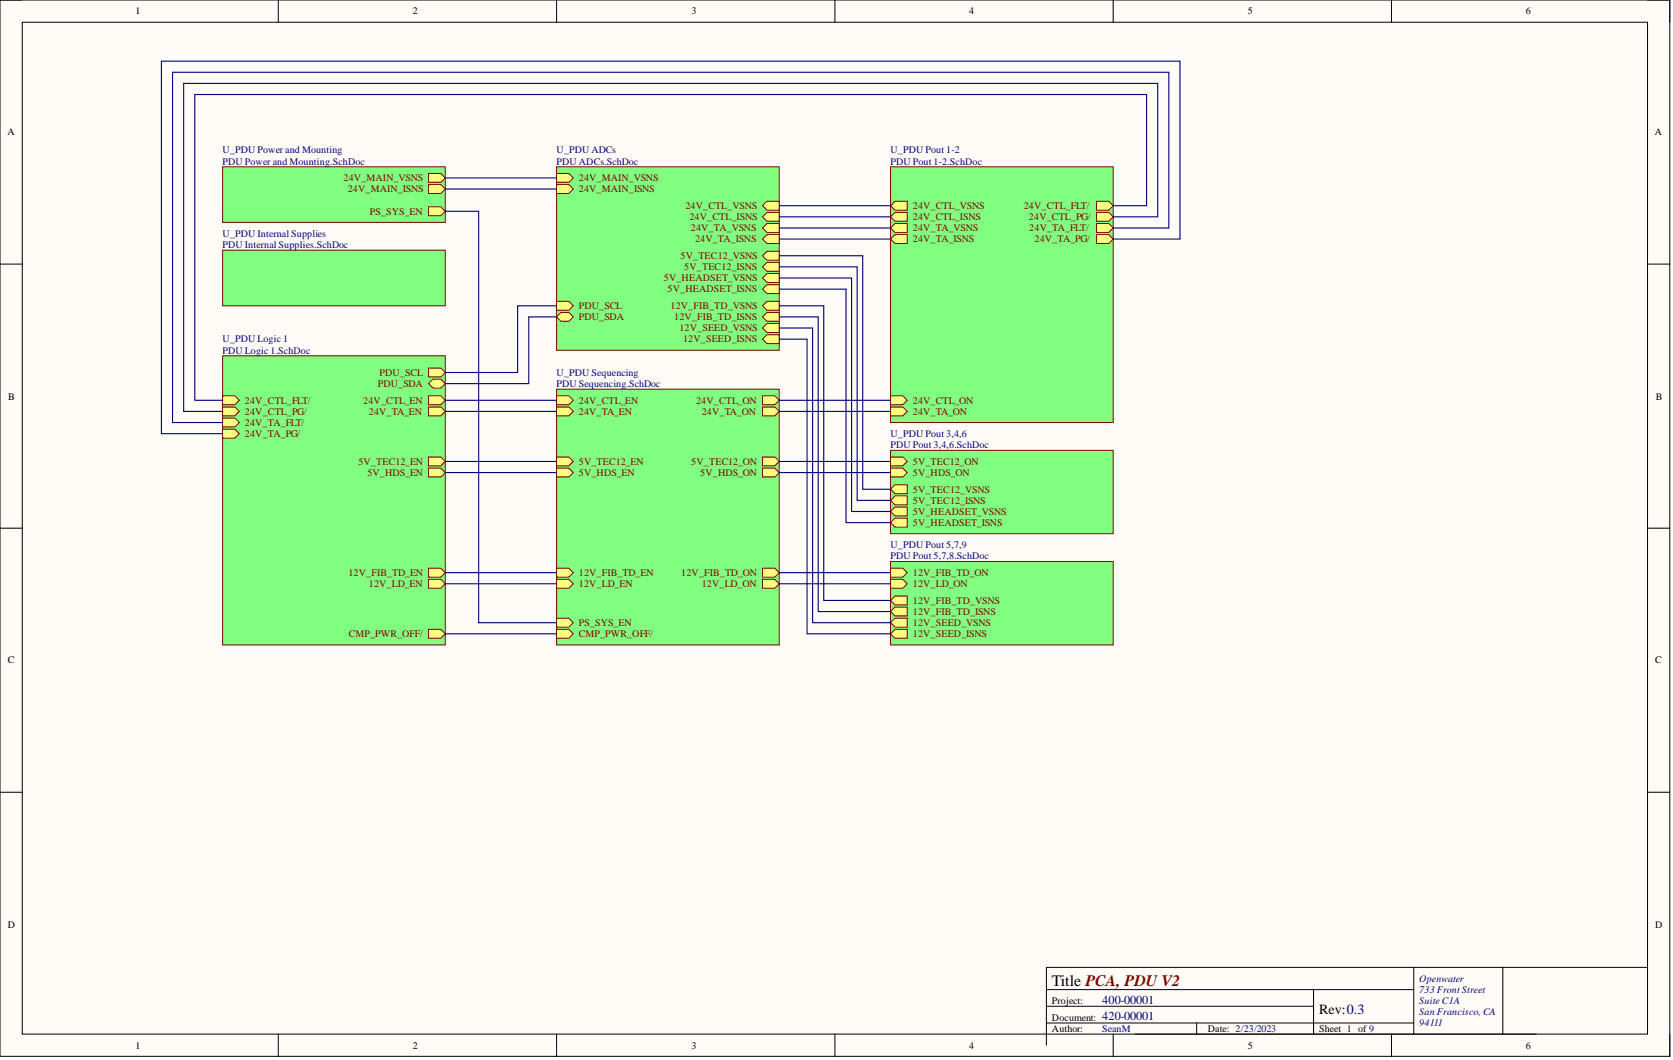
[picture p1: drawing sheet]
<svg xmlns="http://www.w3.org/2000/svg" width="381mm" height="241mm" viewBox="0 0 381 241" stroke-linecap="round" stroke-linejoin="round" font-family="sans-serif">
<path d="M0 0h380.3v240.5h-380.3z" fill-rule="evenodd" fill="#fffcf8"/>
<path d="M0 0h380.3v240.5h-380.3z" fill="none" stroke="#000" stroke-width=".23"/>
<path d="M5.1 5.1h370.1v230.3h-370.1z" fill-rule="evenodd" fill="#fffcf8"/>
<g fill="none" stroke="#000" stroke-width=".23">
<path d="M0 0h5.1M5.1 5.1h370.1v230.3h-370.1zM63.4 0v5.1M126.8 0v5.1M190.1 0v5.1M253.5 0v5.1M316.9 0v5.1M375.2 0h5.1v5.1M0 60.1h5.1M375.2 60.1h5.1M0 120.2h5.1M375.2 120.2h5.1"/>
<path d="M0 180.3h5.1M375.2 180.3h5.1M63.4 235.4v5.1M126.8 235.4v5.1M190.1 235.4v5.1M238.3 225.3h83.7M238.3 232.9h83.7M238.3 229.1h60.8M253.5 235.4v5.1M258.6 235.4h91.2M272.5 232.9v2.5M299.1 225.3v10.1"/>
<path d="M316.9 235.4v5.1M322 220.2v15.2M342.2 220.2v15.2M375.2 220.2h-136.9v17.7M380.3 235.4v5.1"/>
</g>
<path d="M50.7 38h50.7v12.6h-50.7z" fill-rule="evenodd" fill="#80ff80"/>
<path d="M50.7 38h50.7v12.6h-50.7z" fill="none" stroke="#800000" stroke-width=".23"/>
<path d="M97.6 39.5h2.8l1 1-1 1h-2.8z" fill-rule="evenodd" fill="#ffff80"/>
<path d="M97.6 39.5h2.8l1 1-1 1h-2.8z" fill="none" stroke="#800000" stroke-width=".23"/>
<path d="M97.6 42h2.8l1 1-1 1h-2.8z" fill-rule="evenodd" fill="#ffff80"/>
<path d="M97.6 42h2.8l1 1-1 1h-2.8z" fill="none" stroke="#800000" stroke-width=".23"/>
<path d="M97.6 47.1h2.8l1 1-1 1h-2.8z" fill-rule="evenodd" fill="#ffff80"/>
<path d="M97.6 47.1h2.8l1 1-1 1h-2.8z" fill="none" stroke="#800000" stroke-width=".23"/>
<path d="M50.7 57h50.7v12.6h-50.7z" fill-rule="evenodd" fill="#80ff80"/>
<path d="M50.7 57h50.7v12.6h-50.7z" fill="none" stroke="#800000" stroke-width=".23"/>
<path d="M50.7 81h50.7v65.8h-50.7z" fill-rule="evenodd" fill="#80ff80"/>
<path d="M50.7 81h50.7v65.8h-50.7z" fill="none" stroke="#800000" stroke-width=".23"/>
<path d="M97.6 90.1h2.8l1 1-1 1h-2.8z" fill-rule="evenodd" fill="#ffff80"/>
<path d="M97.6 90.1h2.8l1 1-1 1h-2.8z" fill="none" stroke="#800000" stroke-width=".23"/>
<path d="M97.6 92.6h2.8l1 1.1-1 1h-2.8z" fill-rule="evenodd" fill="#ffff80"/>
<path d="M97.6 92.6h2.8l1 1.1-1 1h-2.8z" fill="none" stroke="#800000" stroke-width=".23"/>
<path d="M50.7 90.1h2.8l1 1-1 1h-2.8z" fill-rule="evenodd" fill="#ffff80"/>
<path d="M50.7 90.1h2.8l1 1-1 1h-2.8z" fill="none" stroke="#800000" stroke-width=".23"/>
<path d="M50.7 92.6h2.8l1 1.1-1 1h-2.8z" fill-rule="evenodd" fill="#ffff80"/>
<path d="M50.7 92.6h2.8l1 1.1-1 1h-2.8z" fill="none" stroke="#800000" stroke-width=".23"/>
<path d="M50.7 95.2h2.8l1 1-1 1h-2.8z" fill-rule="evenodd" fill="#ffff80"/>
<path d="M50.7 95.2h2.8l1 1-1 1h-2.8z" fill="none" stroke="#800000" stroke-width=".23"/>
<path d="M50.7 97.7h2.8l1 1-1 1h-2.8z" fill-rule="evenodd" fill="#ffff80"/>
<path d="M50.7 97.7h2.8l1 1-1 1h-2.8z" fill="none" stroke="#800000" stroke-width=".23"/>
<path d="M97.6 104h2.8l1 1-1 1.1h-2.8z" fill-rule="evenodd" fill="#ffff80"/>
<path d="M97.6 104h2.8l1 1-1 1.1h-2.8z" fill="none" stroke="#800000" stroke-width=".23"/>
<path d="M97.6 129.3h2.8l1 1.1-1 1h-2.8z" fill-rule="evenodd" fill="#ffff80"/>
<path d="M97.6 129.3h2.8l1 1.1-1 1h-2.8z" fill="none" stroke="#800000" stroke-width=".23"/>
<path d="M97.6 106.6h2.8l1 1-1 1h-2.8z" fill-rule="evenodd" fill="#ffff80"/>
<path d="M97.6 106.6h2.8l1 1-1 1h-2.8z" fill="none" stroke="#800000" stroke-width=".23"/>
<path d="M97.6 131.9h2.8l1 1-1 1h-2.8z" fill-rule="evenodd" fill="#ffff80"/>
<path d="M97.6 131.9h2.8l1 1-1 1h-2.8z" fill="none" stroke="#800000" stroke-width=".23"/>
<path d="M97.6 143.3h2.8l1 1-1 1h-2.8z" fill-rule="evenodd" fill="#ffff80"/>
<path d="M97.6 143.3h2.8l1 1-1 1h-2.8z" fill="none" stroke="#800000" stroke-width=".23"/>
<path d="M97.6 83.8h2.8l1 1-1 1h-2.8z" fill-rule="evenodd" fill="#ffff80"/>
<path d="M97.6 83.8h2.8l1 1-1 1h-2.8z" fill="none" stroke="#800000" stroke-width=".23"/>
<path d="M97.6 87.3l1-1h1.8l1 1-1 1h-1.8z" fill-rule="evenodd" fill="#ffff80"/>
<path d="M97.6 87.3l1-1h1.8l1 1-1 1h-1.8z" fill="none" stroke="#800000" stroke-width=".23"/>
<path d="M126.8 38h50.7v41.7h-50.7z" fill-rule="evenodd" fill="#80ff80"/>
<path d="M126.8 38h50.7v41.7h-50.7z" fill="none" stroke="#800000" stroke-width=".23"/>
<path d="M126.8 68.6h2.7l1.1 1-1.1 1h-2.7z" fill-rule="evenodd" fill="#ffff80"/>
<path d="M126.8 68.6h2.7l1.1 1-1.1 1h-2.7z" fill="none" stroke="#800000" stroke-width=".23"/>
<path d="M126.8 72.1l1-1h1.7l1.1 1-1.1 1.1h-1.7z" fill-rule="evenodd" fill="#ffff80"/>
<path d="M126.8 72.1l1-1h1.7l1.1 1-1.1 1.1h-1.7z" fill="none" stroke="#800000" stroke-width=".23"/>
<path d="M126.8 39.5h2.7l1.1 1-1.1 1h-2.7z" fill-rule="evenodd" fill="#ffff80"/>
<path d="M126.8 39.5h2.7l1.1 1-1.1 1h-2.7z" fill="none" stroke="#800000" stroke-width=".23"/>
<path d="M126.8 42h2.7l1.1 1-1.1 1h-2.7z" fill-rule="evenodd" fill="#ffff80"/>
<path d="M126.8 42h2.7l1.1 1-1.1 1h-2.7z" fill="none" stroke="#800000" stroke-width=".23"/>
<path d="M173.7 60.8l1-1.1h2.8v2.1h-2.8z" fill-rule="evenodd" fill="#ffff80"/>
<path d="M173.7 60.8l1-1.1h2.8v2.1h-2.8z" fill="none" stroke="#800000" stroke-width=".23"/>
<path d="M173.7 58.2l1-1h2.8v2h-2.8z" fill-rule="evenodd" fill="#ffff80"/>
<path d="M173.7 58.2l1-1h2.8v2h-2.8z" fill="none" stroke="#800000" stroke-width=".23"/>
<path d="M173.7 65.8l1-1h2.8v2h-2.8z" fill-rule="evenodd" fill="#ffff80"/>
<path d="M173.7 65.8l1-1h2.8v2h-2.8z" fill="none" stroke="#800000" stroke-width=".23"/>
<path d="M173.7 63.3l1-1h2.8v2h-2.8z" fill-rule="evenodd" fill="#ffff80"/>
<path d="M173.7 63.3l1-1h2.8v2h-2.8z" fill="none" stroke="#800000" stroke-width=".23"/>
<path d="M173.7 46.8l1-1h2.8v2h-2.8z" fill-rule="evenodd" fill="#ffff80"/>
<path d="M173.7 46.8l1-1h2.8v2h-2.8z" fill="none" stroke="#800000" stroke-width=".23"/>
<path d="M173.7 49.4l1-1.1h2.8v2.1h-2.8z" fill-rule="evenodd" fill="#ffff80"/>
<path d="M173.7 49.4l1-1.1h2.8v2.1h-2.8z" fill="none" stroke="#800000" stroke-width=".23"/>
<path d="M173.7 51.9l1-1h2.8v2h-2.8z" fill-rule="evenodd" fill="#ffff80"/>
<path d="M173.7 51.9l1-1h2.8v2h-2.8z" fill="none" stroke="#800000" stroke-width=".23"/>
<path d="M173.7 54.4l1-1h2.8v2h-2.8z" fill-rule="evenodd" fill="#ffff80"/>
<path d="M173.7 54.4l1-1h2.8v2h-2.8z" fill="none" stroke="#800000" stroke-width=".23"/>
<path d="M173.7 77.2l1-1h2.8v2h-2.8z" fill-rule="evenodd" fill="#ffff80"/>
<path d="M173.7 77.2l1-1h2.8v2h-2.8z" fill="none" stroke="#800000" stroke-width=".23"/>
<path d="M173.7 74.7l1-1h2.8v2h-2.8z" fill-rule="evenodd" fill="#ffff80"/>
<path d="M173.7 74.7l1-1h2.8v2h-2.8z" fill="none" stroke="#800000" stroke-width=".23"/>
<path d="M173.7 72.1l1-1h2.8v2.1h-2.8z" fill-rule="evenodd" fill="#ffff80"/>
<path d="M173.7 72.1l1-1h2.8v2.1h-2.8z" fill="none" stroke="#800000" stroke-width=".23"/>
<path d="M173.7 69.6l1-1h2.8v2h-2.8z" fill-rule="evenodd" fill="#ffff80"/>
<path d="M173.7 69.6l1-1h2.8v2h-2.8z" fill="none" stroke="#800000" stroke-width=".23"/>
<path d="M126.8 88.6h50.7v58.2h-50.7z" fill-rule="evenodd" fill="#80ff80"/>
<path d="M126.8 88.6h50.7v58.2h-50.7z" fill="none" stroke="#800000" stroke-width=".23"/>
<path d="M173.7 90.1h2.7l1.1 1-1.1 1h-2.7z" fill-rule="evenodd" fill="#ffff80"/>
<path d="M173.7 90.1h2.7l1.1 1-1.1 1h-2.7z" fill="none" stroke="#800000" stroke-width=".23"/>
<path d="M173.7 92.6h2.7l1.1 1.1-1.1 1h-2.7z" fill-rule="evenodd" fill="#ffff80"/>
<path d="M173.7 92.6h2.7l1.1 1.1-1.1 1h-2.7z" fill="none" stroke="#800000" stroke-width=".23"/>
<path d="M173.7 104h2.7l1.1 1-1.1 1.1h-2.7z" fill-rule="evenodd" fill="#ffff80"/>
<path d="M173.7 104h2.7l1.1 1-1.1 1.1h-2.7z" fill="none" stroke="#800000" stroke-width=".23"/>
<path d="M173.7 129.3h2.7l1.1 1.1-1.1 1h-2.7z" fill-rule="evenodd" fill="#ffff80"/>
<path d="M173.7 129.3h2.7l1.1 1.1-1.1 1h-2.7z" fill="none" stroke="#800000" stroke-width=".23"/>
<path d="M173.7 131.9h2.7l1.1 1-1.1 1h-2.7z" fill-rule="evenodd" fill="#ffff80"/>
<path d="M173.7 131.9h2.7l1.1 1-1.1 1h-2.7z" fill="none" stroke="#800000" stroke-width=".23"/>
<path d="M126.8 140.7h2.7l1.1 1-1.1 1.1h-2.7z" fill-rule="evenodd" fill="#ffff80"/>
<path d="M126.8 140.7h2.7l1.1 1-1.1 1.1h-2.7z" fill="none" stroke="#800000" stroke-width=".23"/>
<path d="M126.8 143.3h2.7l1.1 1-1.1 1h-2.7z" fill-rule="evenodd" fill="#ffff80"/>
<path d="M126.8 143.3h2.7l1.1 1-1.1 1h-2.7z" fill="none" stroke="#800000" stroke-width=".23"/>
<path d="M126.8 90.1h2.7l1.1 1-1.1 1h-2.7z" fill-rule="evenodd" fill="#ffff80"/>
<path d="M126.8 90.1h2.7l1.1 1-1.1 1h-2.7z" fill="none" stroke="#800000" stroke-width=".23"/>
<path d="M126.8 92.6h2.7l1.1 1.1-1.1 1h-2.7z" fill-rule="evenodd" fill="#ffff80"/>
<path d="M126.8 92.6h2.7l1.1 1.1-1.1 1h-2.7z" fill="none" stroke="#800000" stroke-width=".23"/>
<path d="M126.8 104h2.7l1.1 1-1.1 1.1h-2.7z" fill-rule="evenodd" fill="#ffff80"/>
<path d="M126.8 104h2.7l1.1 1-1.1 1.1h-2.7z" fill="none" stroke="#800000" stroke-width=".23"/>
<path d="M126.8 129.3h2.7l1.1 1.1-1.1 1h-2.7z" fill-rule="evenodd" fill="#ffff80"/>
<path d="M126.8 129.3h2.7l1.1 1.1-1.1 1h-2.7z" fill="none" stroke="#800000" stroke-width=".23"/>
<path d="M126.8 106.6h2.7l1.1 1-1.1 1h-2.7z" fill-rule="evenodd" fill="#ffff80"/>
<path d="M126.8 106.6h2.7l1.1 1-1.1 1h-2.7z" fill="none" stroke="#800000" stroke-width=".23"/>
<path d="M126.8 131.9h2.7l1.1 1-1.1 1h-2.7z" fill-rule="evenodd" fill="#ffff80"/>
<path d="M126.8 131.9h2.7l1.1 1-1.1 1h-2.7z" fill="none" stroke="#800000" stroke-width=".23"/>
<path d="M173.7 106.6h2.7l1.1 1-1.1 1h-2.7z" fill-rule="evenodd" fill="#ffff80"/>
<path d="M173.7 106.6h2.7l1.1 1-1.1 1h-2.7z" fill="none" stroke="#800000" stroke-width=".23"/>
<path d="M202.8 38h50.7v58.2h-50.7z" fill-rule="evenodd" fill="#80ff80"/>
<path d="M202.8 38h50.7v58.2h-50.7z" fill="none" stroke="#800000" stroke-width=".23"/>
<path d="M249.7 45.8h2.8l1 1-1 1h-2.8z" fill-rule="evenodd" fill="#ffff80"/>
<path d="M249.7 45.8h2.8l1 1-1 1h-2.8z" fill="none" stroke="#800000" stroke-width=".23"/>
<path d="M249.7 48.3h2.8l1 1.1-1 1h-2.8z" fill-rule="evenodd" fill="#ffff80"/>
<path d="M249.7 48.3h2.8l1 1.1-1 1h-2.8z" fill="none" stroke="#800000" stroke-width=".23"/>
<path d="M249.7 53.4h2.8l1 1-1 1h-2.8z" fill-rule="evenodd" fill="#ffff80"/>
<path d="M249.7 53.4h2.8l1 1-1 1h-2.8z" fill="none" stroke="#800000" stroke-width=".23"/>
<path d="M249.7 50.9h2.8l1 1-1 1h-2.8z" fill-rule="evenodd" fill="#ffff80"/>
<path d="M249.7 50.9h2.8l1 1-1 1h-2.8z" fill="none" stroke="#800000" stroke-width=".23"/>
<path d="M202.8 46.8l1-1h2.8v2h-2.8z" fill-rule="evenodd" fill="#ffff80"/>
<path d="M202.8 46.8l1-1h2.8v2h-2.8z" fill="none" stroke="#800000" stroke-width=".23"/>
<path d="M202.8 49.4l1-1.1h2.8v2.1h-2.8z" fill-rule="evenodd" fill="#ffff80"/>
<path d="M202.8 49.4l1-1.1h2.8v2.1h-2.8z" fill="none" stroke="#800000" stroke-width=".23"/>
<path d="M202.8 51.9l1-1h2.8v2h-2.8z" fill-rule="evenodd" fill="#ffff80"/>
<path d="M202.8 51.9l1-1h2.8v2h-2.8z" fill="none" stroke="#800000" stroke-width=".23"/>
<path d="M202.8 54.4l1-1h2.8v2h-2.8z" fill-rule="evenodd" fill="#ffff80"/>
<path d="M202.8 54.4l1-1h2.8v2h-2.8z" fill="none" stroke="#800000" stroke-width=".23"/>
<path d="M202.8 90.1h2.8l1 1-1 1h-2.8z" fill-rule="evenodd" fill="#ffff80"/>
<path d="M202.8 90.1h2.8l1 1-1 1h-2.8z" fill="none" stroke="#800000" stroke-width=".23"/>
<path d="M202.8 92.6h2.8l1 1.1-1 1h-2.8z" fill-rule="evenodd" fill="#ffff80"/>
<path d="M202.8 92.6h2.8l1 1.1-1 1h-2.8z" fill="none" stroke="#800000" stroke-width=".23"/>
<path d="M202.8 102.5h50.7v19h-50.7z" fill-rule="evenodd" fill="#80ff80"/>
<path d="M202.8 102.5h50.7v19h-50.7z" fill="none" stroke="#800000" stroke-width=".23"/>
<path d="M202.8 113.9l1-1h2.8v2h-2.8z" fill-rule="evenodd" fill="#ffff80"/>
<path d="M202.8 113.9l1-1h2.8v2h-2.8z" fill="none" stroke="#800000" stroke-width=".23"/>
<path d="M202.8 111.4l1-1h2.8v2h-2.8z" fill-rule="evenodd" fill="#ffff80"/>
<path d="M202.8 111.4l1-1h2.8v2h-2.8z" fill="none" stroke="#800000" stroke-width=".23"/>
<path d="M202.8 119l1-1h2.8v2h-2.8z" fill-rule="evenodd" fill="#ffff80"/>
<path d="M202.8 119l1-1h2.8v2h-2.8z" fill="none" stroke="#800000" stroke-width=".23"/>
<path d="M202.8 116.4l1-1h2.8v2h-2.8z" fill-rule="evenodd" fill="#ffff80"/>
<path d="M202.8 116.4l1-1h2.8v2h-2.8z" fill="none" stroke="#800000" stroke-width=".23"/>
<path d="M202.8 104h2.8l1 1-1 1.1h-2.8z" fill-rule="evenodd" fill="#ffff80"/>
<path d="M202.8 104h2.8l1 1-1 1.1h-2.8z" fill="none" stroke="#800000" stroke-width=".23"/>
<path d="M202.8 106.6h2.8l1 1-1 1h-2.8z" fill-rule="evenodd" fill="#ffff80"/>
<path d="M202.8 106.6h2.8l1 1-1 1h-2.8z" fill="none" stroke="#800000" stroke-width=".23"/>
<path d="M202.8 127.8h50.7v19h-50.7z" fill-rule="evenodd" fill="#80ff80"/>
<path d="M202.8 127.8h50.7v19h-50.7z" fill="none" stroke="#800000" stroke-width=".23"/>
<path d="M202.8 144.3l1-1h2.8v2h-2.8z" fill-rule="evenodd" fill="#ffff80"/>
<path d="M202.8 144.3l1-1h2.8v2h-2.8z" fill="none" stroke="#800000" stroke-width=".23"/>
<path d="M202.8 141.7l1-1h2.8v2.1h-2.8z" fill-rule="evenodd" fill="#ffff80"/>
<path d="M202.8 141.7l1-1h2.8v2.1h-2.8z" fill="none" stroke="#800000" stroke-width=".23"/>
<path d="M202.8 139.2l1-1h2.8v2h-2.8z" fill-rule="evenodd" fill="#ffff80"/>
<path d="M202.8 139.2l1-1h2.8v2h-2.8z" fill="none" stroke="#800000" stroke-width=".23"/>
<path d="M202.8 136.7l1-1h2.8v2h-2.8z" fill-rule="evenodd" fill="#ffff80"/>
<path d="M202.8 136.7l1-1h2.8v2h-2.8z" fill="none" stroke="#800000" stroke-width=".23"/>
<path d="M202.8 129.3h2.8l1 1.1-1 1h-2.8z" fill-rule="evenodd" fill="#ffff80"/>
<path d="M202.8 129.3h2.8l1 1.1-1 1h-2.8z" fill="none" stroke="#800000" stroke-width=".23"/>
<path d="M202.8 131.9h2.8l1 1-1 1h-2.8z" fill-rule="evenodd" fill="#ffff80"/>
<path d="M202.8 131.9h2.8l1 1-1 1h-2.8z" fill="none" stroke="#800000" stroke-width=".23"/>
<g fill="none" stroke="#000080" stroke-width=".25">
<path d="M101.4 48.1h7.6v93.6h17.8M101.4 40.5h25.4M101.4 43h25.4M177.5 58.2h19v53.2h6.3M177.5 46.8h25.3M177.5 49.4h25.3M177.5 51.9h25.3M177.5 54.4h25.3M253.5 46.8h7.6v-25.3h-216.7v69.6h6.3M253.5 49.4h10.2v-30.4h-221.9v74.7h8.9M253.5 51.9h12.7v-35.4h-226.9v79.7h11.4M253.5 54.4h15.2v-40.5h-231.9v84.8h13.9"/>
<path d="M126.8 72.1h-6.4v15.2h-19M126.8 69.6h-8.9v15.2h-16.5M177.5 60.8h17.7v53.1h7.6M177.5 63.3h16.4v53.1h8.9M177.5 65.8h15.2v53.2h10.1M177.5 69.6h10.1v67.1h15.2M177.5 72.1h8.8v67.1h16.5M177.5 74.7h7.6v67h17.7M177.5 77.2h6.3v67.1h19M101.4 91.1h25.4M101.4 93.7h25.4M177.5 91.1h25.3"/>
<path d="M177.5 93.7h25.3M101.4 105h25.4M101.4 107.6h25.4M177.5 105h25.3M177.5 107.6h25.3M101.4 130.4h25.4M101.4 132.9h25.4M177.5 130.4h25.3M177.5 132.9h25.3M101.4 144.3h25.4"/>
</g>
<text font-size="3.6" x="239.6" y="224.5">Title PCA, PDU V2</text>
<text font-size="3.2" x="300.4" y="230.9">Rev:0.3</text>
<g font-size="2.8" fill="#000080">
<text x="251" y="232.3">420-00001</text>
<text x="251" y="228.5">400-00001</text>
</g>
<g font-size="2.3">
<text x="30.8" y="3.3">1</text>
<text x="94.1" y="3.3">2</text>
<text x="157.5" y="3.3">3</text>
<text x="220.7" y="3.3">4</text>
<text x="284.2" y="3.3">5</text>
<text x="347.5" y="3.3">6</text>
<text x="1.7" y="30.8">A</text>
<text x="376.9" y="30.8">A</text>
<text x="1.9" y="91">B</text>
<text x="377.1" y="91">B</text>
<text x="1.8" y="151">C</text>
<text x="377" y="151">C</text>
<text x="1.8" y="211.2">D</text>
<text x="377" y="211.2">D</text>
<text x="239.6" y="228.6">Project:</text>
<text x="239.6" y="232.4">Document:</text>
<text x="30.8" y="238.7">1</text>
<text x="94.1" y="238.7">2</text>
<text x="157.5" y="238.7">3</text>
<text x="220.7" y="238.7">4</text>
<text x="239.6" y="234.9">Author:</text>
<text x="275.1" y="234.9">Date: 2/23/2023</text>
<text x="284.2" y="238.7">5</text>
<text x="300.4" y="234.9">Sheet 1 of 9</text>
<text x="347.5" y="238.7">6</text>
</g>
<g font-size="2.3" fill="#000080">
<text x="50.7" y="34.9">U_PDU Power and Mounting</text>
<text x="126.8" y="34.9">U_PDU ADCs</text>
<text x="202.8" y="34.9">U_PDU Pout 1-2</text>
<text x="50.7" y="37.5">PDU Power and Mounting.SchDoc</text>
<text x="126.8" y="37.5">PDU ADCs.SchDoc</text>
<text x="202.8" y="37.5">PDU Pout 1-2.SchDoc</text>
<text x="50.7" y="53.9">U_PDU Internal Supplies</text>
<text x="50.7" y="56.4">PDU Internal Supplies.SchDoc</text>
<text x="50.7" y="78">U_PDU Logic 1</text>
<text x="50.7" y="80.5">PDU Logic 1.SchDoc</text>
<text x="126.8" y="85.6">U_PDU Sequencing</text>
<text x="126.8" y="88.1">PDU Sequencing.SchDoc</text>
<text x="202.8" y="99.5">U_PDU Pout 3,4,6</text>
<text x="202.8" y="102">PDU Pout 3,4,6.SchDoc</text>
<text x="202.8" y="124.8">U_PDU Pout 5,7,9</text>
<text x="202.8" y="127.3">PDU Pout 5,7,8.SchDoc</text>
<text x="323.2" y="223.5">Openwater</text>
<text x="323.2" y="226">733 Front Street</text>
<text x="323.2" y="231.1">San Francisco, CA</text>
<text x="323.2" y="233.6">94111</text>
<text x="323.2" y="228.6">Suite C1A</text>
<text x="251" y="234.9">SeanM</text>
</g>
<g font-size="2.3" fill="#800000">
<text x="78.3" y="41.3">24V_MAIN_VSNS</text>
<text x="131.8" y="41.3">24V_MAIN_VSNS</text>
<text x="79.2" y="43.8">24V_MAIN_ISNS</text>
<text x="131.8" y="43.8">24V_MAIN_ISNS</text>
<text x="156.1" y="47.6">24V_CTL_VSNS</text>
<text x="207.9" y="47.6">24V_CTL_VSNS</text>
<text x="233.1" y="47.6">24V_CTL_FLT/</text>
<text x="84.3" y="48.9">PS_SYS_EN</text>
<text x="157" y="50.1">24V_CTL_ISNS</text>
<text x="157.3" y="52.7">24V_TA_VSNS</text>
<text x="207.9" y="50.1">24V_CTL_ISNS</text>
<text x="207.9" y="52.7">24V_TA_VSNS</text>
<text x="234.3" y="50.1">24V_CTL_PG/</text>
<text x="234.4" y="52.7">24V_TA_FLT/</text>
<text x="155" y="59">5V_TEC12_VSNS</text>
<text x="158.3" y="55.2">24V_TA_ISNS</text>
<text x="207.9" y="55.2">24V_TA_ISNS</text>
<text x="235.6" y="55.2">24V_TA_PG/</text>
<text x="151.2" y="64">5V_HEADSET_VSNS</text>
<text x="155.8" y="61.5">5V_TEC12_ISNS</text>
<text x="131.8" y="70.4">PDU_SCL</text>
<text x="152" y="66.6">5V_HEADSET_ISNS</text>
<text x="152.7" y="70.4">12V_FIB_TD_VSNS</text>
<text x="131.8" y="72.9">PDU_SDA</text>
<text x="153.5" y="72.9">12V_FIB_TD_ISNS</text>
<text x="154.7" y="75.4">12V_SEED_VSNS</text>
<text x="155.6" y="78">12V_SEED_ISNS</text>
<text x="86" y="88.1">PDU_SDA</text>
<text x="86.4" y="85.6">PDU_SCL</text>
<text x="55.8" y="91.9">24V_CTL_FLT/</text>
<text x="55.8" y="94.4">24V_CTL_PG/</text>
<text x="82.7" y="91.9">24V_CTL_EN</text>
<text x="84" y="94.4">24V_TA_EN</text>
<text x="131.8" y="91.9">24V_CTL_EN</text>
<text x="131.8" y="94.4">24V_TA_EN</text>
<text x="158.5" y="91.9">24V_CTL_ON</text>
<text x="159.8" y="94.4">24V_TA_ON</text>
<text x="207.9" y="91.9">24V_CTL_ON</text>
<text x="207.9" y="94.4">24V_TA_ON</text>
<text x="55.8" y="96.9">24V_TA_FLT/</text>
<text x="55.8" y="99.5">24V_TA_PG/</text>
<text x="81.6" y="105.8">5V_TEC12_EN</text>
<text x="131.8" y="105.8">5V_TEC12_EN</text>
<text x="157.4" y="105.8">5V_TEC12_ON</text>
<text x="207.9" y="105.8">5V_TEC12_ON</text>
<text x="83.7" y="108.3">5V_HDS_EN</text>
<text x="131.8" y="108.3">5V_HDS_EN</text>
<text x="159.5" y="108.3">5V_HDS_ON</text>
<text x="207.9" y="112.1">5V_TEC12_VSNS</text>
<text x="207.9" y="108.3">5V_HDS_ON</text>
<text x="207.9" y="114.7">5V_TEC12_ISNS</text>
<text x="207.9" y="119.7">5V_HEADSET_ISNS</text>
<text x="207.9" y="117.2">5V_HEADSET_VSNS</text>
<text x="79.3" y="131.1">12V_FIB_TD_EN</text>
<text x="131.8" y="131.1">12V_FIB_TD_EN</text>
<text x="155.1" y="131.1">12V_FIB_TD_ON</text>
<text x="207.9" y="131.1">12V_FIB_TD_ON</text>
<text x="84" y="133.6">12V_LD_EN</text>
<text x="131.8" y="133.6">12V_LD_EN</text>
<text x="159.8" y="133.6">12V_LD_ON</text>
<text x="207.9" y="137.4">12V_FIB_TD_VSNS</text>
<text x="207.9" y="133.6">12V_LD_ON</text>
<text x="131.8" y="142.5">PS_SYS_EN</text>
<text x="207.9" y="142.5">12V_SEED_VSNS</text>
<text x="207.9" y="140">12V_FIB_TD_ISNS</text>
<text x="79.4" y="145">CMP_PWR_OFF/</text>
<text x="131.8" y="145">CMP_PWR_OFF/</text>
<text x="207.9" y="145">12V_SEED_ISNS</text>
</g>
</svg>
